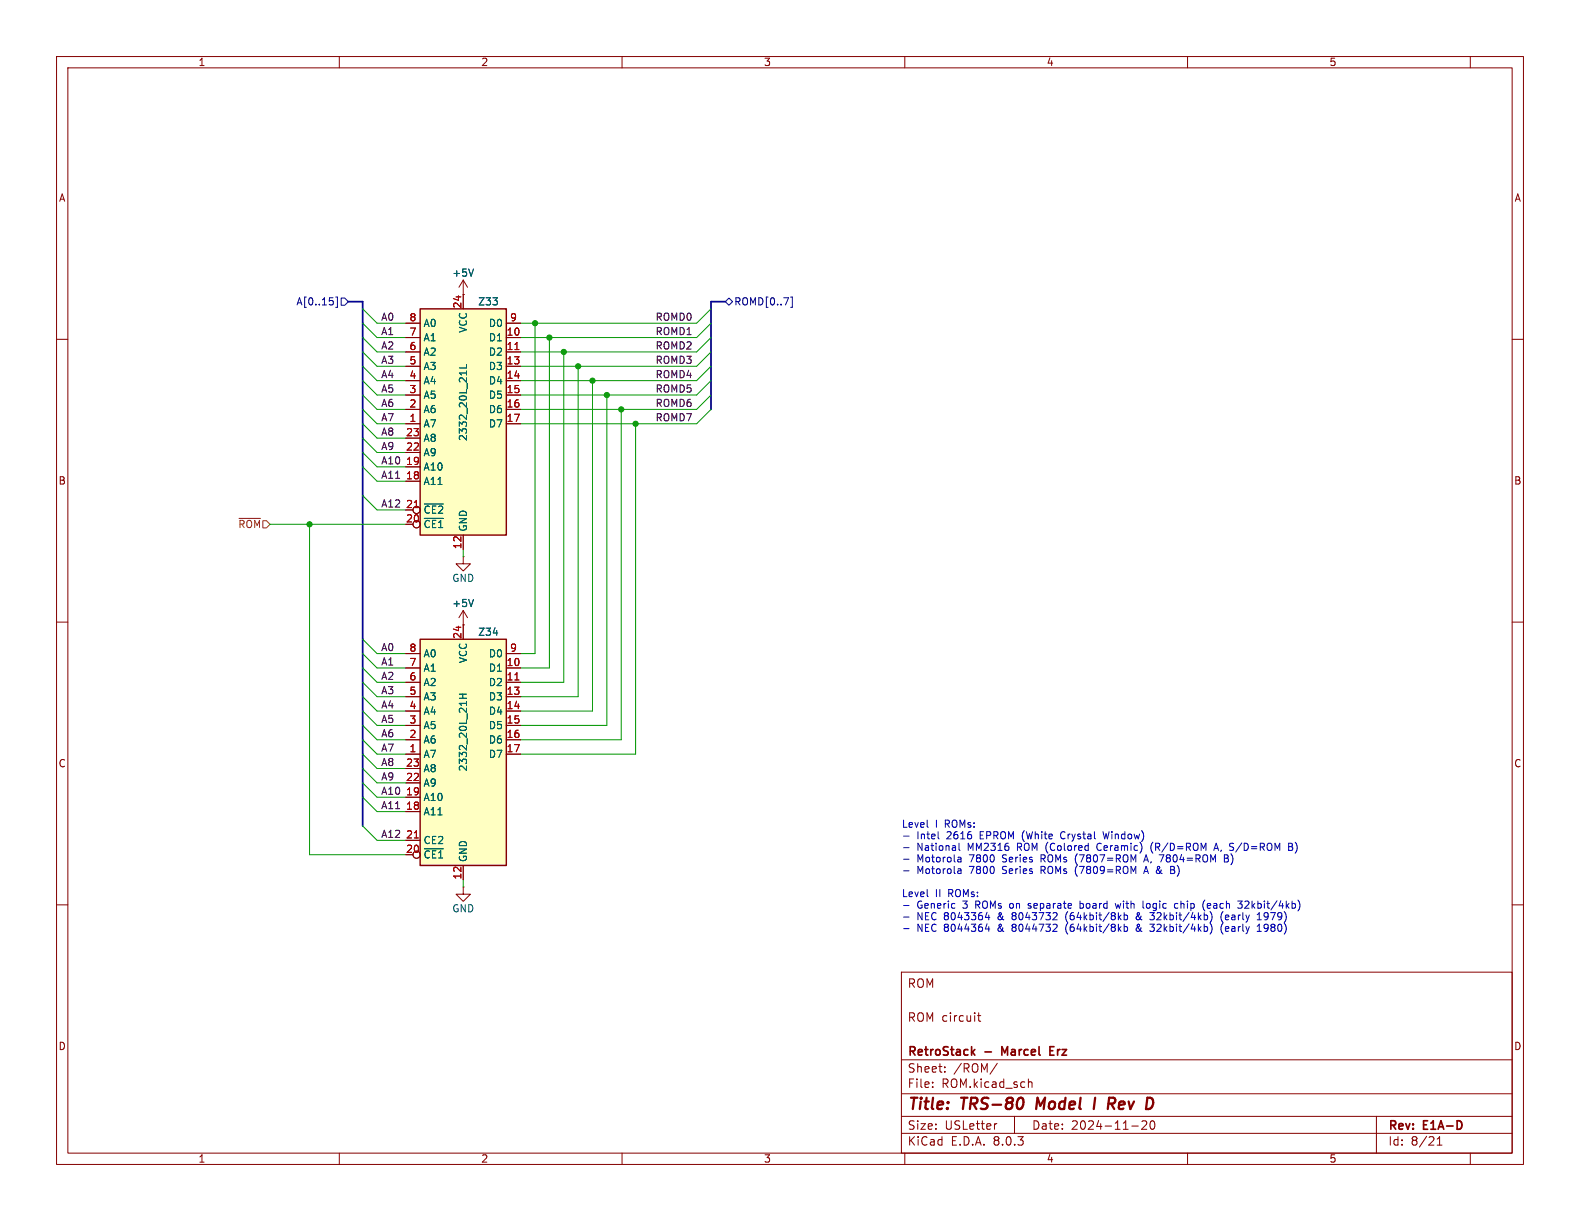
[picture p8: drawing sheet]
<svg xmlns="http://www.w3.org/2000/svg" width="279mm" height="216mm" viewBox="0 0 279 216" stroke-linecap="round" stroke-linejoin="round" font-family="sans-serif">
<g fill="none" stroke="#840000" stroke-width=".18">
<path d="M10 10h259.4v195.9h-259.4zM12 12h255.4v191.9h-255.4zM60 10v2M110 10v2M160 10v2M210 10v2M260 10v2M10 60h2M267.4 60h2M81.9 98.4v1.3h1.3l-1.3 1.3-1.3-1.3h1.3M81.9 98.4h.1M10 110h2"/>
<path d="M81.9 110.5h.1M81.9 108l-.7 1.2M81.9 108v2.5M81.9 108l.8 1.2M267.4 110h2M10 160h2M267.4 160h2M159.4 171.9h108v32h-108zM172.9 179.6h.5M173.1 179.1v1.3l.3 .2M159.4 197.4h108M159.4 193.4h108"/>
<path d="M159.4 187.4h108M164.9 192.1v.2M164.9 191.4v.1M167.1 189.4v.2M167.1 188.7v.1M176.3 198.7l-.3 .1M176.4 188l-1.3 1.9M179.4 197.4v3M181.9 190.8v1.5M181.9 191.4l.2-.1 .3 .1 .1 .9M200.1 199.1h1.2M201.9 198.3l.6-.1 .2 .1 .1 .3-.9 1.1h.9"/>
<path d="M203.6 198.3l.1-.1a.81 .81 0 0 1 .6 .6 .81 .81 0 0 1-.3 .8l-.1 .1a.81 .81 0 0 1-.6-.6 .81 .81 0 0 1 .3-.8zM243.4 197.4v6.5M60 203.9v2M110 203.9v2M159.4 200.4h108M160 203.9v2M210 203.9v2M254.1 202.5h.9M254.1 201.4l.5-.4v1.5M260 203.9v2"/>
</g>
<path d="M180.8 194.2a1.31 1.31 0 0 1 0 1.5M183.5 194.1l-.3 2M193.7 194.1l-.3 2M197.1 194.2a.53 .53 0 0 1 0 .8" fill="none" stroke="#840000" stroke-width=".4"/>
<path d="M172 186l.4 .6M172.4 185.6l-.6 .5M177.7 186.1l-.5-1v1.5M185.7 185.8h.5M186.4 185.1h-.7v1.5h.7" fill="none" stroke="#840000" stroke-width=".3"/>
<path d="M83.7 106l-.4 1.3" fill="none" stroke="#006464" stroke-width=".18"/>
<path d="M74.3 113h15.2v40h-15.2z" fill="#ffffc2"/>
<path d="M74.3 113h15.2v40h-15.2z" fill="none" stroke="#840000" stroke-width=".25"/>
<g fill="none" stroke="#840000" stroke-width=".18">
<path d="M81.9 52.1h.1M81.9 49.5v2.6M81.9 49.5l-.7 1.3M81.9 49.5l.8 1.3M71.8 118.1h2.5M71.8 115.6h2.5M81.9 110.5v2.5M89.5 118.1h2.6M89.5 115.6h2.6M71.8 133.4h2.5M71.8 120.7h2.5M71.8 123.2h2.5"/>
<path d="M71.8 125.7h2.5M71.8 128.3h2.5M71.8 130.8h2.5M71.8 138.4h2.5M71.8 135.9h2.5M89.5 133.4h2.6M89.5 120.7h2.6M89.5 123.2h2.6M89.5 125.7h2.6M89.5 128.3h2.6M89.5 130.8h2.6M71.8 143.5h2.5"/>
<path d="M71.8 141h2.5M71.8 148.6h2.5M81.9 156.8v1.3h1.3l-1.3 1.3-1.3-1.3h1.3M81.9 156.8h.1M81.9 153v2.6"/>
<circle cx="73.7" cy="151.1" r=".63"/>
</g>
<path d="M91 120.2h.8M73.3 148.2h.7" fill="none" stroke="#a90000" stroke-width=".18"/>
<path d="M83.7 47.6l-.4 1.2M81.2 123.5h1.3M81.2 122.7h1.3M81.8 122.7v.8M75 150.1h3.4" fill="none" stroke="#006464" stroke-width=".18"/>
<path d="M74.3 54.6h15.2v40h-15.2z" fill="#ffffc2"/>
<path d="M74.3 54.6h15.2v40h-15.2z" fill="none" stroke="#840000" stroke-width=".25"/>
<g fill="none" stroke="#840000" stroke-width=".18">
<path d="M71.8 59.7h2.5M71.8 57.2h2.5M81.9 52.1h.1M81.9 52.1v2.5M89.5 59.7h2.6M89.5 57.2h2.6M71.8 74.9h2.5M71.8 62.2h2.5M71.8 64.8h2.5M71.8 67.3h2.5M71.8 69.9h2.5M71.8 72.4h2.5"/>
<path d="M71.8 77.5h2.5M89.5 74.9h2.6M89.5 62.2h2.6M89.5 64.8h2.6M89.5 67.3h2.6M89.5 69.9h2.6M89.5 72.4h2.6M71.8 85.1h2.5M71.8 82.6h2.5M71.8 80h2.5M81.9 94.6v2.6M71.8 118.1h2.5"/>
<path d="M71.8 115.6h2.5M81.9 110.5h.1M81.9 110.5v2.5M89.5 118.1h2.6M89.5 115.6h2.6M71.8 133.4h2.5M71.8 120.7h2.5M71.8 123.2h2.5M71.8 125.7h2.5M71.8 128.3h2.5M71.8 130.8h2.5M71.8 138.4h2.5"/>
<path d="M71.8 135.9h2.5M89.5 133.4h2.6M89.5 120.7h2.6M89.5 123.2h2.6M89.5 125.7h2.6M89.5 128.3h2.6M89.5 130.8h2.6M71.8 143.5h2.5M71.8 141h2.5M71.8 148.6h2.5M81.9 153v2.6"/>
<circle cx="73.7" cy="90.2" r=".63"/>
<circle cx="73.7" cy="92.7" r=".63"/>
<circle cx="73.7" cy="151.1" r=".63"/>
</g>
<path d="M91 61.8h.8M73.3 89.8h.7M91 120.2h.8M73.3 148.2h.7" fill="none" stroke="#a90000" stroke-width=".18"/>
<path d="M83.7 47.6l-.4 1.2M82.5 64.4v.7h-1.3M82.5 65.6v.7M75 91.7h3.4M75 89.1h3.4M83.7 106l-.4 1.3M81.2 123.5h1.3M81.2 122.7h1.3M81.8 122.7v.8M75 150.1h3.4" fill="none" stroke="#006464" stroke-width=".18"/>
<path d="M42.3 91.7h3.8" fill="none" stroke="#725600" stroke-width=".18"/>
<path d="M58.9 53.3v.5M59.4 52.5h.3v1.8h-.3M60.3 52.7h.7l.6 .6-.6 .7h-.7zM128.3 53.3l.6-.6 .6 .6-.6 .7zM139.8 52.5h.3v1.8h-.3" fill="none" stroke="#000084" stroke-width=".18"/>
<g fill="none" stroke="#0000c2" stroke-width=".18">
<path d="M159.8 147.8h1M159.8 149.9h1M159.8 151.9h1M159.8 154h1M164 146.2l.1 .1M164 158.5l.1 .1M166 148.3h.1M169.5 151.6h.4v.8M169.5 153.6l.4 .1v.8M169.6 149.1v1.1l.2 .2M169.9 151.9h-.4M169.9 152.4h-.4"/>
<path d="M169.9 153.9l-.4 .1M169.9 154.4l-.4 .1M182 159.8l-.2 .1 .2 .3M187.8 147.1l-.3 .5 .3 .7M190.2 151.5l-.1 .6 .2 .4M190.3 153.4l-.2 .5 .2 .7M191 159.3v1.3M191.4 159.8h-.4M194 149.4v.4l.2 .5M195 147.1l.3 1.2 .3-.9M197.2 159.8l.3 .8 .2-.6 .2 .6M202.1 159.3v1.1l.2 .2"/>
<path d="M202.4 152.1h.6M202.4 154.1h.6M202.7 151.1l-.5 1.3M202.7 153.2l-.5 1.3M202.8 159.8l-.1 .2 .1 .5M203.9 148.9a1.47 1.47 0 0 0-.1 1.9M207 153.8h.4M207.4 153.8l.3 .2v.3l-.7 .2M207.7 153.4l-.3 .4M208.3 159.8h-.4l-.2 .2 .1 .5h.5M213.1 159.1l-.2 .3M213.9 159.8h-.2l-.2 .1 .1 .6 .3 .1"/>
<path d="M214.6 150.4l.5-1.3 .4 1.3M214.8 150h.6M216.5 151.1v1.3l.7-.1v-.3l-.3-.2M216.5 151.8h.4M217.2 151.4l-.3 .4M218.9 159.3h.8l-.5 .5 .4 .1 .1 .5-.3 .2h-.3M220.3 159.3l-.2 .1M220.8 159.9l-.7 .7h.8M227.9 149.1h.4l.2 .2-.2 .4 .2 .1 .1 .3-.2 .3h-.5zM227.9 149.7h.4M159.8 160.1h1M159.8 162.2h1"/>
<path d="M159.8 164.2h1M174.5 161.3l-.3 .9h.8M174.5 163.4l-.3 .9h.8M174.8 161.8v.8M174.8 163.8v.9M181.8 160.5l.1 .1M186.8 163.5l.1 .2v.3l-.7 .7h.7M186.9 161.7l-.7 .9h.7M188.5 161.7v.6l.1 .5M188.6 163.6l-.1 .5 .1 .7M191 160.5l.4 .1M198.8 161.9l.4-.1 .2 .2-.1 .6h-.5"/>
<path d="M198.8 161.4v1.2M198.8 163.4v1.3M198.8 163.9l.4-.1 .2 .3-.1 .5h-.5M201.3 161.4l-.2 .2 .2 .4M201.3 163.4l-.2 .2 .2 .5M201.4 161.8l-.5 .4 .1 .4h.3M201.4 163.8l-.5 .5 .1 .3 .3 .1M203.3 163.4h.8l-.4 .5 .3 .1M203.4 162.6h.6M203.4 164.6h.6M204.1 161.4l-.4 .5h.3M212.9 160.8l.1 .2"/>
<path d="M214 163.2a1.46 1.46 0 0 1 0 2M214.1 160.1l-.6 .1M214.3 161.7v.9l-.3 .5M216 161.7v.9l.3 .5M216.3 163.2a1.46 1.46 0 0 0 0 2M222.3 162.6h.7M222.3 163.8l.4-.4v1.3M222.3 164.7h.7M222.7 161.4v1.2"/>
</g>
<path d="M61.6 53.3h2.5v92.8M128.3 53.3h-2.6v19.1" fill="none" stroke="#000084" stroke-width=".3"/>
<g fill="none" stroke="#009600" stroke-width=".18">
<path d="M64.1 54.6l2.6 2.6h5.1M64.1 59.7l2.6 2.5h5.1M64.1 57.2l2.6 2.5h5.1M94.6 57.2v58.4h-2.5M97.2 59.7v58.4h-5.1M125.7 54.6l-2.5 2.6h-31.1M125.7 59.7l-2.5 2.5h-31.1M125.7 57.2l-2.5 2.5h-31.1M64.1 69.9l2.6 2.5h5.1M64.1 67.3l2.6 2.6h5.1M64.1 77.5l2.6 2.5h5.1M64.1 72.4l2.6 2.5h5.1"/>
<path d="M64.1 74.9l2.6 2.6h5.1M64.1 62.2l2.6 2.6h5.1M64.1 64.8l2.6 2.5h5.1M99.7 62.2v58.5h-7.6M102.2 64.8v58.4h-10.1M104.8 67.3v58.4h-12.7M107.3 69.9v58.4h-15.2M109.9 72.4v58.4h-17.8M112.4 74.9v58.5h-20.3M125.7 69.9l-2.5 2.5h-31.1M125.7 67.3l-2.5 2.6h-31.1M125.7 72.4l-2.5 2.5h-31.1"/>
<path d="M125.7 62.2l-2.5 2.6h-31.1M125.7 64.8l-2.5 2.5h-31.1M47.8 92.7h24M54.7 92.7v58.4h17.1M64.1 80l2.6 2.6h5.1M64.1 82.6l2.6 2.5h5.1M64.1 87.6l2.6 2.6h5.1M81.9 97.2v1.2M64.1 113l2.6 2.6h5.1M64.1 115.6l2.6 2.5h5.1M64.1 118.1l2.6 2.6h5.1M64.1 135.9l2.6 2.5h5.1"/>
<path d="M64.1 128.3l2.6 2.5h5.1M64.1 123.2l2.6 2.5h5.1M64.1 130.8l2.6 2.6h5.1M64.1 120.7l2.6 2.5h5.1M64.1 125.7l2.6 2.6h5.1M64.1 133.4l2.6 2.5h5.1M64.1 138.4l2.6 2.6h5.1M64.1 146.1l2.6 2.5h5.1M64.1 141l2.6 2.5h5.1M81.9 155.6v1.2"/>
</g>
<g fill="#009600" stroke="#009600" stroke-width=".18">
<circle cx="54.7" cy="92.7" r=".46"/>
<circle cx="94.6" cy="57.2" r=".46"/>
<circle cx="99.7" cy="62.2" r=".46"/>
<circle cx="97.2" cy="59.7" r=".46"/>
<circle cx="109.9" cy="72.4" r=".46"/>
<circle cx="107.3" cy="69.9" r=".46"/>
<circle cx="112.4" cy="74.9" r=".46"/>
<circle cx="102.2" cy="64.8" r=".46"/>
<circle cx="104.8" cy="67.3" r=".46"/>
</g>
<g font-size="2.8" fill="#840000">
<text x="160.4" y="196.8">Title:</text>
<text x="170.1" y="196.8">TRS-80</text>
<text x="184.1" y="196.8">Model</text>
<text x="195.1" y="196.8">I</text>
<text x="198.4" y="196.8">Rev</text>
</g>
<g font-size="2.1" fill="#840000">
<text x="160.4" y="174.9">ROM</text>
<text x="160.4" y="180.9">ROM circuit</text>
<text x="160.4" y="189.9">Sheet:</text>
<text x="160.4" y="187.1">RetroStack</text>
<text x="168.6" y="189.9">/ROM/</text>
<text x="174.2" y="187.1">-</text>
<text x="177.8" y="187.1">Marcel</text>
<text x="186.9" y="187.1">Erz</text>
<text x="160.4" y="192.6">File:</text>
<text x="166.5" y="192.6">ROM.kicad_sch</text>
<text x="160.4" y="202.8">KiCad</text>
<text x="160.4" y="200">Size:</text>
<text x="167.1" y="200">USLetter</text>
<text x="168.1" y="202.8">E.D.A.</text>
<text x="175.7" y="202.8">8.0.3</text>
<text x="182.4" y="200">Date:</text>
<text x="189.4" y="200">2024-11-20</text>
<text x="245.4" y="200.2">Rev:</text>
<text x="245.4" y="202.8">Id:</text>
<text x="249.5" y="202.8">8/21</text>
<text x="251.8" y="200.2">E1A-D</text>
</g>
<g font-size="1.8" fill="#840000">
<text x="35" y="11.9">1</text>
<text x="85" y="11.9">2</text>
<text x="135" y="11.9">3</text>
<text x="185" y="11.9">4</text>
<text x="235" y="11.9">5</text>
<text x="10.3" y="35.9">A</text>
<text x="267.7" y="35.9">A</text>
<text x="10.3" y="85.9">B</text>
<text x="267.7" y="85.9">B</text>
<text x="10.3" y="135.9">C</text>
<text x="267.7" y="135.9">C</text>
<text x="10.3" y="185.9">D</text>
<text x="267.7" y="185.9">D</text>
<text x="35" y="205.8">1</text>
<text x="85" y="205.8">2</text>
<text x="135" y="205.8">3</text>
<text x="185" y="205.8">4</text>
<text x="235" y="205.8">5</text>
</g>
<g font-size="1.8" fill="#006464">
<text x="79.9" y="49.1">+5V</text>
<text x="74.8" y="58">A0</text>
<text x="82.8" y="58.9" transform="rotate(-90 82.8 58.9)">VCC</text>
<text x="84.5" y="54.2">Z33</text>
<text x="86.3" y="58">D0</text>
<text x="74.8" y="65.6">A3</text>
<text x="74.8" y="63.1">A2</text>
<text x="74.8" y="60.6">A1</text>
<text x="86.3" y="60.6">D1</text>
<text x="86.3" y="63.1">D2</text>
<text x="86.3" y="65.6">D3</text>
<text x="74.8" y="70.7">A5</text>
<text x="74.8" y="68.2">A4</text>
<text x="86.3" y="68.2">D4</text>
<text x="86.3" y="70.7">D5</text>
<text x="74.8" y="75.8">A7</text>
<text x="74.8" y="73.3">A6</text>
<text x="86.3" y="73.3">D6</text>
<text x="86.3" y="75.8">D7</text>
<text x="74.8" y="83.4">A10</text>
<text x="74.8" y="80.9">A9</text>
<text x="74.8" y="78.3">A8</text>
<text x="82.8" y="78.1" transform="rotate(-90 82.8 78.1)">2332_20L_21L</text>
<text x="74.8" y="86">A11</text>
<text x="74.8" y="93.6">~{CE1}</text>
<text x="74.8" y="91">~{CE2}</text>
<text x="82.8" y="94.1" transform="rotate(-90 82.8 94.1)">GND</text>
<text x="79.9" y="107.5">+5V</text>
<text x="79.9" y="103.1">GND</text>
<text x="84.5" y="112.6">Z34</text>
<text x="74.8" y="119">A1</text>
<text x="74.8" y="116.4">A0</text>
<text x="82.8" y="117.4" transform="rotate(-90 82.8 117.4)">VCC</text>
<text x="86.3" y="119">D1</text>
<text x="86.3" y="116.4">D0</text>
<text x="74.8" y="124.1">A3</text>
<text x="74.8" y="121.5">A2</text>
<text x="86.3" y="121.5">D2</text>
<text x="86.3" y="124.1">D3</text>
<text x="74.8" y="131.7">A6</text>
<text x="74.8" y="129.1">A5</text>
<text x="74.8" y="126.6">A4</text>
<text x="86.3" y="126.6">D4</text>
<text x="86.3" y="129.1">D5</text>
<text x="86.3" y="131.7">D6</text>
<text x="74.8" y="134.2">A7</text>
<text x="74.8" y="136.8">A8</text>
<text x="82.8" y="136.5" transform="rotate(-90 82.8 136.5)">2332_20L_21H</text>
<text x="86.3" y="134.2">D7</text>
<text x="74.8" y="141.8">A10</text>
<text x="74.8" y="139.3">A9</text>
<text x="74.8" y="144.4">A11</text>
<text x="74.8" y="149.5">CE2</text>
<text x="74.8" y="152">~{CE1}</text>
<text x="82.8" y="152.5" transform="rotate(-90 82.8 152.5)">GND</text>
<text x="79.9" y="161.5">GND</text>
</g>
<g font-size="1.8" fill="#000084">
<text x="52.3" y="54.2">A[0..15]</text>
<text x="129.7" y="54.2">ROMD[0..7]</text>
</g>
<g font-size="1.8" fill="#0f0f0f">
<text x="67.3" y="56.8">A0</text>
<text x="67.3" y="59.3">A1</text>
<text x="115.8" y="59.3">ROMD1</text>
<text x="115.8" y="56.8">ROMD0</text>
<text x="67.3" y="64.4">A3</text>
<text x="67.3" y="61.9">A2</text>
<text x="115.8" y="61.9">ROMD2</text>
<text x="115.8" y="64.4">ROMD3</text>
<text x="67.3" y="69.5">A5</text>
<text x="67.3" y="67">A4</text>
<text x="115.8" y="67">ROMD4</text>
<text x="115.8" y="69.5">ROMD5</text>
<text x="67.3" y="74.6">A7</text>
<text x="67.3" y="77.1">A8</text>
<text x="67.3" y="72">A6</text>
<text x="115.8" y="74.6">ROMD7</text>
<text x="115.8" y="72">ROMD6</text>
<text x="67.3" y="79.7">A9</text>
<text x="67.3" y="82.2">A10</text>
<text x="67.3" y="89.8">A12</text>
<text x="67.3" y="84.7">A11</text>
<text x="67.3" y="115.2">A0</text>
<text x="67.3" y="117.8">A1</text>
<text x="67.3" y="122.8">A3</text>
<text x="67.3" y="120.3">A2</text>
<text x="67.3" y="125.4">A4</text>
<text x="67.3" y="130.5">A6</text>
<text x="67.3" y="127.9">A5</text>
<text x="67.3" y="133">A7</text>
<text x="67.3" y="135.5">A8</text>
<text x="67.3" y="138.1">A9</text>
<text x="67.3" y="143.2">A11</text>
<text x="67.3" y="140.6">A10</text>
<text x="67.3" y="148.2">A12</text>
</g>
<g font-size="1.8" fill="#a90000">
<text x="72.3" y="59.4">7</text>
<text x="72.3" y="56.9">8</text>
<text x="81.7" y="54.7" transform="rotate(-90 81.7 54.7)">24</text>
<text x="89.5" y="59.4">10</text>
<text x="90.1" y="56.9">9</text>
<text x="72.3" y="64.5">5</text>
<text x="72.3" y="62">6</text>
<text x="89.5" y="62">11</text>
<text x="89.5" y="64.5">13</text>
<text x="72.3" y="69.6">3</text>
<text x="72.3" y="67.1">4</text>
<text x="89.5" y="67.1">14</text>
<text x="89.5" y="69.6">15</text>
<text x="71.7" y="77.2">23</text>
<text x="72.3" y="74.7">1</text>
<text x="72.3" y="72.1">2</text>
<text x="89.5" y="72.1">16</text>
<text x="89.5" y="74.7">17</text>
<text x="71.7" y="82.3">19</text>
<text x="71.7" y="79.8">22</text>
<text x="71.7" y="84.8">18</text>
<text x="71.7" y="89.9">21</text>
<text x="71.7" y="92.5">20</text>
<text x="81.7" y="97.2" transform="rotate(-90 81.7 97.2)">12</text>
<text x="81.7" y="113.1" transform="rotate(-90 81.7 113.1)">24</text>
<text x="72.3" y="117.9">7</text>
<text x="72.3" y="115.3">8</text>
<text x="89.5" y="117.9">10</text>
<text x="90.1" y="115.3">9</text>
<text x="72.3" y="125.5">4</text>
<text x="72.3" y="122.9">5</text>
<text x="72.3" y="120.4">6</text>
<text x="89.5" y="120.4">11</text>
<text x="89.5" y="122.9">13</text>
<text x="89.5" y="125.5">14</text>
<text x="72.3" y="130.6">2</text>
<text x="72.3" y="128">3</text>
<text x="89.5" y="128">15</text>
<text x="89.5" y="130.6">16</text>
<text x="71.7" y="135.6">23</text>
<text x="72.3" y="133.1">1</text>
<text x="89.5" y="133.1">17</text>
<text x="71.7" y="143.3">18</text>
<text x="71.7" y="140.7">19</text>
<text x="71.7" y="138.2">22</text>
<text x="71.7" y="148.3">21</text>
<text x="71.7" y="150.9">20</text>
<text x="81.7" y="155.6" transform="rotate(-90 81.7 155.6)">12</text>
</g>
<text font-size="1.8" fill="#725600" x="42" y="93.6">~{ROM}</text>
<g font-size="1.8" fill="#0000c2">
<text x="159.4" y="146.4">Level</text>
<text x="162.1" y="148.5">Intel</text>
<text x="165.4" y="146.4">I</text>
<text x="167.2" y="146.4">ROMs:</text>
<text x="167.5" y="148.5">2616</text>
<text x="173.5" y="148.5">EPROM (White</text>
<text x="188.2" y="148.5">Crystal</text>
<text x="196" y="148.5">Window)</text>
<text x="162.1" y="150.5">National</text>
<text x="162.1" y="152.6">Motorola</text>
<text x="162.1" y="154.6">Motorola</text>
<text x="171.2" y="150.5">MM2316</text>
<text x="171.5" y="152.6">7800</text>
<text x="171.5" y="154.6">7800</text>
<text x="177.5" y="152.6">Series</text>
<text x="177.5" y="154.6">Series</text>
<text x="180.1" y="150.5">ROM (Colored</text>
<text x="184.5" y="152.6">ROMs</text>
<text x="184.5" y="154.6">ROMs</text>
<text x="190.8" y="152.6">(7807=ROM</text>
<text x="190.8" y="154.6">(7809=ROM</text>
<text x="194.6" y="150.5">Ceramic)</text>
<text x="203.2" y="152.6">A, 7804=ROM</text>
<text x="203.2" y="154.6">A &amp;</text>
<text x="204.3" y="150.5">(R/D=ROM</text>
<text x="208.2" y="154.6">B)</text>
<text x="215.8" y="150.5">A, S/D=ROM</text>
<text x="217.7" y="152.6">B)</text>
<text x="229.3" y="150.5">B)</text>
<text x="159.4" y="158.7">Level</text>
<text x="162.1" y="160.8">Generic</text>
<text x="165.4" y="158.7">II</text>
<text x="167.8" y="158.7">ROMs:</text>
<text x="170.4" y="160.8">3</text>
<text x="172.8" y="160.8">ROMs</text>
<text x="179" y="160.8">on</text>
<text x="182.5" y="160.8">separate</text>
<text x="191.8" y="160.8">board</text>
<text x="198.4" y="160.8">with</text>
<text x="203.3" y="160.8">logic</text>
<text x="209.2" y="160.8">chip</text>
<text x="214.3" y="160.8">(each</text>
<text x="220.8" y="160.8">32kbit/4kb)</text>
<text x="162.1" y="162.8">NEC 8043364</text>
<text x="162.1" y="164.9">NEC 8044364</text>
<text x="176.7" y="162.8">&amp;</text>
<text x="176.7" y="164.9">&amp;</text>
<text x="179.4" y="162.8">8043732</text>
<text x="179.4" y="164.9">8044732</text>
<text x="189.1" y="162.8">(64kbit/8kb</text>
<text x="189.1" y="164.9">(64kbit/8kb</text>
<text x="201.7" y="162.8">&amp;</text>
<text x="201.7" y="164.9">&amp;</text>
<text x="204.5" y="162.8">32kbit/4kb)</text>
<text x="204.5" y="164.9">32kbit/4kb)</text>
<text x="217.1" y="162.8">(early</text>
<text x="217.1" y="164.9">(early</text>
<text x="223.8" y="162.8">1979)</text>
<text x="223.8" y="164.9">1980)</text>
</g>
</svg>
